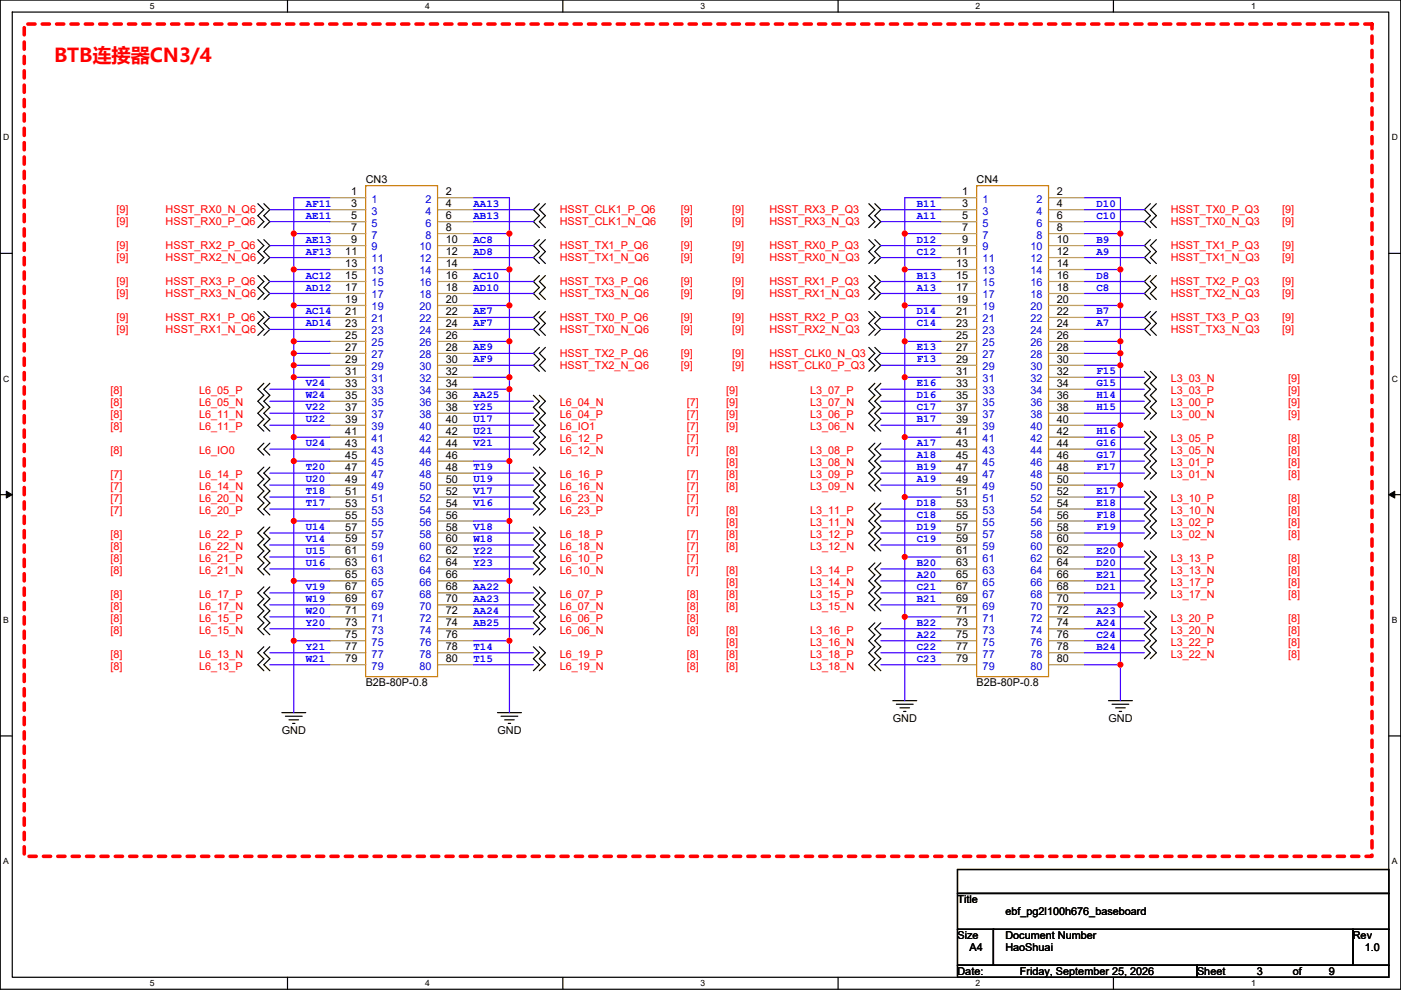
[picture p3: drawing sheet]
<svg xmlns="http://www.w3.org/2000/svg" width="297mm" height="210mm" viewBox="0 0 297 210" stroke-linecap="round" stroke-linejoin="round" font-family="sans-serif">
<path d="M.1 0h296.9v209.8h-296.9zM2.6 2.6h291.8v204.7h-291.8z" fill="none" stroke="#000" stroke-width=".25"/>
<g fill="#fff">
<path d="M31.8 .3h1v2h-1z"/>
<path d="M31.8 207.5h1v2.1h-1z"/>
</g>
<path d="M61 0v2.6M61 207.3v2.5" fill="none" stroke="#000" stroke-width=".25"/>
<g fill="#fff">
<path d="M90.1 .3h1v2h-1z"/>
<path d="M90.1 207.5h1v2.1h-1z"/>
</g>
<path d="M119.3 0v2.6M119.3 207.3v2.5" fill="none" stroke="#000" stroke-width=".25"/>
<g fill="#fff">
<path d="M148.5 .3h1v2h-1z"/>
<path d="M148.5 207.5h1v2.1h-1z"/>
</g>
<path d="M177.7 0v2.6M177.7 207.3v2.5" fill="none" stroke="#000" stroke-width=".25"/>
<g fill="#fff">
<path d="M206.9 .3h1v2h-1z"/>
<path d="M206.9 207.5h1v2.1h-1z"/>
</g>
<path d="M236.1 0v2.6M236.1 207.3v2.5" fill="none" stroke="#000" stroke-width=".25"/>
<g fill="#fff">
<path d="M265.2 .3h1v2h-1z"/>
<path d="M265.2 207.5h1v2.1h-1z"/>
<path d="M.7 28.2h1.3v2h-1.3z"/>
<path d="M295.1 28.2h1.3v2h-1.3z"/>
<path d="M.7 79.3h1.3v2.1h-1.3z"/>
<path d="M295.1 79.3h1.3v2.1h-1.3z"/>
</g>
<path d="M.1 53.7h2.5M294.4 53.7h2.6" fill="none" stroke="#000" stroke-width=".25"/>
<g fill="#fff">
<path d="M.7 130.5h1.2v2h-1.2z"/>
<path d="M295.1 130.5h1.2v2h-1.2z"/>
</g>
<path d="M.1 104.9h2.5M294.4 104.9h2.6" fill="none" stroke="#000" stroke-width=".25"/>
<path d="M1.3 104.2l1.3 .7-1.3 .7zM294.4 104.9l1.3-.7v1.4z" fill="#000" stroke="#000" stroke-width=".21"/>
<g fill="#fff">
<path d="M.7 181.7h1.2v2h-1.2z"/>
<path d="M295.1 181.7h1.2v2h-1.2z"/>
</g>
<g fill="none" stroke="#000" stroke-width=".25">
<path d="M54.7 43.2l1.2 1.3-1.2 1.2 1.2 1.3-1.2 1.3M54.7 50.8l1.2 1.3-1.2 1.3 1.2 1.2-1.2 1.3M54.7 58.4l1.2 1.3-1.2 1.3 1.2 1.3-1.2 1.2M55.9 43.2l1.3 1.3-1.3 1.2 1.3 1.3-1.3 1.3M55.9 50.8l1.3 1.3-1.3 1.3 1.3 1.2-1.3 1.3M55.9 58.4l1.3 1.3-1.3 1.3 1.3 1.3-1.3 1.2M114.4 43.2l-1.3 1.3 1.3 1.2-1.3 1.3 1.3 1.3M114.4 50.8l-1.3 1.3 1.3 1.3-1.3 1.2 1.3 1.3M114.4 58.4l-1.3 1.3 1.3 1.3-1.3 1.3 1.3 1.2M115.6 43.2l-1.2 1.3 1.2 1.2-1.2 1.3 1.2 1.3M115.6 50.8l-1.2 1.3 1.2 1.3-1.2 1.2 1.2 1.3M115.6 58.4l-1.2 1.3 1.2 1.3-1.2 1.3 1.2 1.2"/>
<path d="M184.2 43.2l1.3 1.3-1.3 1.2 1.3 1.3-1.3 1.3M184.2 50.8l1.3 1.3-1.3 1.3 1.3 1.2-1.3 1.3M184.2 58.4l1.3 1.3-1.3 1.3 1.3 1.3-1.3 1.2M185.5 43.2l1.2 1.3-1.2 1.2 1.2 1.3-1.2 1.3M185.5 50.8l1.2 1.3-1.2 1.3 1.2 1.2-1.2 1.3M185.5 58.4l1.2 1.3-1.2 1.3 1.2 1.3-1.2 1.2M243.9 43.2l-1.3 1.3 1.3 1.2-1.3 1.3 1.3 1.3M243.9 50.8l-1.3 1.3 1.3 1.3-1.3 1.2 1.3 1.3M243.9 58.4l-1.3 1.3 1.3 1.3-1.3 1.3 1.3 1.2M245.2 43.2l-1.3 1.3 1.3 1.2-1.3 1.3 1.3 1.3M245.2 50.8l-1.3 1.3 1.3 1.3-1.3 1.2 1.3 1.3M245.2 58.4l-1.3 1.3 1.3 1.3-1.3 1.3 1.3 1.2"/>
<path d="M54.7 66.1l1.2 1.2-1.2 1.3 1.2 1.3-1.2 1.2M55.9 66.1l1.3 1.2-1.3 1.3 1.3 1.3-1.3 1.2M114.4 66.1l-1.3 1.2 1.3 1.3-1.3 1.3 1.3 1.2M114.4 73.7l-1.3 1.3 1.3 1.2-1.3 1.3 1.3 1.3M115.6 66.1l-1.2 1.2 1.2 1.3-1.2 1.3 1.2 1.2M115.6 73.7l-1.2 1.3 1.2 1.2-1.2 1.3 1.2 1.3M184.2 66.1l1.3 1.2-1.3 1.3 1.3 1.3-1.3 1.2M184.2 73.7l1.3 1.3-1.3 1.2 1.3 1.3-1.3 1.3M185.5 66.1l1.2 1.2-1.2 1.3 1.2 1.3-1.2 1.2M185.5 73.7l1.2 1.3-1.2 1.2 1.2 1.3-1.2 1.3M242.6 78.8l1.3 1.2-1.3 1.3 1.3 1.3-1.3 1.2 1.3 1.3-1.3 1.3 1.3 1.3-1.3 1.2M243.9 66.1l-1.3 1.2 1.3 1.3-1.3 1.3 1.3 1.2"/>
<path d="M243.9 78.8l1.3 1.2-1.3 1.3 1.3 1.3-1.3 1.2 1.3 1.3-1.3 1.3 1.3 1.3-1.3 1.2M245.2 66.1l-1.3 1.2 1.3 1.3-1.3 1.3 1.3 1.2M55.9 81.3l-1.2 1.3 1.2 1.2-1.2 1.3 1.2 1.3-1.2 1.3 1.2 1.2-1.2 1.3 1.2 1.3M55.9 94l-1.2 1.3 1.2 1.2M55.9 99.1l-1.2 1.3 1.2 1.2-1.2 1.3 1.2 1.3-1.2 1.2 1.2 1.3-1.2 1.3 1.2 1.2M57.2 81.3l-1.3 1.3 1.3 1.2-1.3 1.3 1.3 1.3-1.3 1.3 1.3 1.2-1.3 1.3 1.3 1.3M57.2 94l-1.3 1.3 1.3 1.2M57.2 99.1l-1.3 1.3 1.3 1.2-1.3 1.3 1.3 1.3-1.3 1.2 1.3 1.3-1.3 1.3 1.3 1.2M113.1 83.8l1.3 1.3-1.3 1.3 1.3 1.3-1.3 1.2 1.3 1.3-1.3 1.3 1.3 1.2-1.3 1.3 1.3 1.3-1.3 1.2M113.1 99.1l1.3 1.3-1.3 1.2 1.3 1.3-1.3 1.3 1.3 1.2-1.3 1.3 1.3 1.3-1.3 1.2M114.4 83.8l1.2 1.3-1.2 1.3 1.2 1.3-1.2 1.2 1.2 1.3-1.2 1.3 1.2 1.2-1.2 1.3 1.2 1.3-1.2 1.2M114.4 99.1l1.2 1.3-1.2 1.2 1.2 1.3-1.2 1.3 1.2 1.2-1.2 1.3 1.2 1.3-1.2 1.2"/>
<path d="M185.5 81.3l-1.3 1.3 1.3 1.2-1.3 1.3 1.3 1.3-1.3 1.3 1.3 1.2-1.3 1.3 1.3 1.3M185.5 94l-1.3 1.3 1.3 1.2-1.3 1.3 1.3 1.3-1.3 1.3 1.3 1.2-1.3 1.3 1.3 1.3M186.8 81.3l-1.3 1.3 1.3 1.2-1.3 1.3 1.3 1.3-1.3 1.3 1.3 1.2-1.3 1.3 1.3 1.3M186.8 94l-1.3 1.3 1.3 1.2-1.3 1.3 1.3 1.3-1.3 1.3 1.3 1.2-1.3 1.3 1.3 1.3M242.6 91.5l1.3 1.2-1.3 1.3 1.3 1.3-1.3 1.2 1.3 1.3-1.3 1.3 1.3 1.3-1.3 1.2M243.9 91.5l1.3 1.2-1.3 1.3 1.3 1.3-1.3 1.2 1.3 1.3-1.3 1.3 1.3 1.3-1.3 1.2M55.9 111.8l-1.2 1.3 1.2 1.2-1.2 1.3 1.2 1.3-1.2 1.2 1.2 1.3-1.2 1.3 1.2 1.2M57.2 111.8l-1.3 1.3 1.3 1.2-1.3 1.3 1.3 1.3-1.3 1.2 1.3 1.3-1.3 1.3 1.3 1.2M113.1 111.8l1.3 1.3-1.3 1.2 1.3 1.3-1.3 1.3 1.3 1.2-1.3 1.3 1.3 1.3-1.3 1.2M114.4 111.8l1.2 1.3-1.2 1.2 1.2 1.3-1.2 1.3 1.2 1.2-1.2 1.3 1.2 1.3-1.2 1.2M185.5 106.7l-1.3 1.3 1.3 1.2-1.3 1.3 1.3 1.3-1.3 1.3 1.3 1.2-1.3 1.3 1.3 1.3M185.5 119.4l-1.3 1.3 1.3 1.2-1.3 1.3 1.3 1.3-1.3 1.3 1.3 1.2-1.3 1.3 1.3 1.3"/>
<path d="M186.8 106.7l-1.3 1.3 1.3 1.2-1.3 1.3 1.3 1.3-1.3 1.3 1.3 1.2-1.3 1.3 1.3 1.3M186.8 119.4l-1.3 1.3 1.3 1.2-1.3 1.3 1.3 1.3-1.3 1.3 1.3 1.2-1.3 1.3 1.3 1.3M242.6 104.2l1.3 1.2-1.3 1.3 1.3 1.3-1.3 1.2 1.3 1.3-1.3 1.3 1.3 1.3-1.3 1.2M242.6 116.9l1.3 1.2-1.3 1.3 1.3 1.3-1.3 1.2 1.3 1.3-1.3 1.3 1.3 1.3-1.3 1.2M243.9 104.2l1.3 1.2-1.3 1.3 1.3 1.3-1.3 1.2 1.3 1.3-1.3 1.3 1.3 1.3-1.3 1.2M243.9 116.9l1.3 1.2-1.3 1.3 1.3 1.3-1.3 1.2 1.3 1.3-1.3 1.3 1.3 1.3-1.3 1.2M55.9 124.5l-1.2 1.3 1.2 1.2-1.2 1.3 1.2 1.3-1.2 1.2 1.2 1.3-1.2 1.3 1.2 1.2M55.9 137.2l-1.2 1.3 1.2 1.2-1.2 1.3 1.2 1.3M57.2 124.5l-1.3 1.3 1.3 1.2-1.3 1.3 1.3 1.3-1.3 1.2 1.3 1.3-1.3 1.3 1.3 1.2M57.2 137.2l-1.3 1.3 1.3 1.2-1.3 1.3 1.3 1.3M113.1 124.5l1.3 1.3-1.3 1.2 1.3 1.3-1.3 1.3 1.3 1.2-1.3 1.3 1.3 1.3-1.3 1.2M113.1 137.2l1.3 1.3-1.3 1.2 1.3 1.3-1.3 1.3"/>
<path d="M114.4 124.5l1.2 1.3-1.2 1.2 1.2 1.3-1.2 1.3 1.2 1.2-1.2 1.3 1.2 1.3-1.2 1.2M114.4 137.2l1.2 1.3-1.2 1.2 1.2 1.3-1.2 1.3M185.5 132.1l-1.3 1.3 1.3 1.2-1.3 1.3 1.3 1.3-1.3 1.3 1.3 1.2-1.3 1.3 1.3 1.3M186.8 132.1l-1.3 1.3 1.3 1.2-1.3 1.3 1.3 1.3-1.3 1.3 1.3 1.2-1.3 1.3 1.3 1.3M242.6 129.6l1.3 1.2-1.3 1.3 1.3 1.3-1.3 1.2 1.3 1.3-1.3 1.3 1.3 1.3-1.3 1.2M243.9 129.6l1.3 1.2-1.3 1.3 1.3 1.3-1.3 1.2 1.3 1.3-1.3 1.3 1.3 1.3-1.3 1.2M.1 156.1h2.5M59.8 151.2h5M60.5 151.9h3.6M61.3 152.7h2M62 153.4h.5M105.5 151.2h5.1"/>
<path d="M106.2 151.9h3.6M107 152.7h2M107.8 153.4h.5M189.3 148.6h5.1M190.1 149.4h3.5M190.8 150.1h2M191.6 150.9h.5M235 148.6h5.1M235.8 149.4h3.5M236.5 150.1h2.1M237.3 150.9h.5M294.4 156.1h2.6"/>
<path d="M203 184.4h91.4v5.1h-91.4zM203 189.5h91.4v7.6h-91.4zM203 197.1h7.6v7.6h-7.6zM210.6 197.1h76.2v7.6h-76.2zM286.8 197.1h7.6v7.6h-7.6zM203 204.7h50.8v2.6h-50.8zM253.8 204.7h40.6v2.6h-40.6z"/>
</g>
<path d="M5.1 5.1h285.8v176.5h-285.8z" fill="none" stroke="#f00" stroke-width=".76" stroke-dasharray="1.5 1.5"/>
<path d="M77.5 39.4h15.3v104.1h-15.3zM207.1 39.4h15.2v104.1h-15.2z" fill="none" stroke="#cc8006" stroke-width=".25"/>
<g fill="none" stroke="#a84" stroke-width=".25">
<path d="M69.9 41.9h7.6M69.9 44.5h7.6M69.9 47h7.6M69.9 49.6h7.6M69.9 52.1h7.6M69.9 54.6h7.6M69.9 57.2h7.6M69.9 59.7h7.6M92.8 41.9h7.6M92.8 44.5h7.6M92.8 47h7.6M92.8 49.6h7.6"/>
<path d="M92.8 52.1h7.6M92.8 54.6h7.6M92.8 57.2h7.6M92.8 59.7h7.6M199.5 41.9h7.6M199.5 44.5h7.6M199.5 47h7.6M199.5 49.6h7.6M199.5 52.1h7.6M199.5 54.6h7.6M199.5 57.2h7.6M199.5 59.7h7.6"/>
<path d="M222.3 41.9h7.6M222.3 44.5h7.6M222.3 47h7.6M222.3 49.6h7.6M222.3 52.1h7.6M222.3 54.6h7.6M222.3 57.2h7.6M222.3 59.7h7.6M69.9 62.3h7.6M69.9 64.8h7.6M69.9 67.3h7.6M69.9 69.9h7.6"/>
<path d="M69.9 72.4h7.6M69.9 75h7.6M69.9 77.5h7.6M92.8 62.3h7.6M92.8 64.8h7.6M92.8 67.3h7.6M92.8 69.9h7.6M92.8 72.4h7.6M92.8 75h7.6M92.8 77.5h7.6M199.5 62.3h7.6M199.5 64.8h7.6"/>
<path d="M199.5 67.3h7.6M199.5 69.9h7.6M199.5 72.4h7.6M199.5 75h7.6M199.5 77.5h7.6M222.3 62.3h7.6M222.3 64.8h7.6M222.3 67.3h7.6M222.3 69.9h7.6M222.3 72.4h7.6M222.3 75h7.6M222.3 77.5h7.6"/>
<path d="M69.9 80h7.6M69.9 82.6h7.6M69.9 85.1h7.6M69.9 87.7h7.6M69.9 90.2h7.6M69.9 92.7h7.6M69.9 95.3h7.6M69.9 97.8h7.6M92.8 80h7.6M92.8 82.6h7.6M92.8 85.1h7.6M92.8 87.7h7.6"/>
<path d="M92.8 90.2h7.6M92.8 92.7h7.6M92.8 95.3h7.6M92.8 97.8h7.6M199.5 80h7.6M199.5 82.6h7.6M199.5 85.1h7.6M199.5 87.7h7.6M199.5 90.2h7.6M199.5 92.7h7.6M199.5 95.3h7.6M199.5 97.8h7.6"/>
<path d="M222.3 80h7.6M222.3 82.6h7.6M222.3 85.1h7.6M222.3 87.7h7.6M222.3 90.2h7.6M222.3 92.7h7.6M222.3 95.3h7.6M222.3 97.8h7.6M69.9 100.4h7.6M69.9 102.9h7.6M69.9 105.4h7.6M69.9 108h7.6"/>
<path d="M69.9 110.5h7.6M69.9 113.1h7.6M69.9 115.6h7.6M69.9 118.1h7.6M92.8 100.4h7.6M92.8 102.9h7.6M92.8 105.4h7.6M92.8 108h7.6M92.8 110.5h7.6M92.8 113.1h7.6M92.8 115.6h7.6M92.8 118.1h7.6"/>
<path d="M199.5 100.4h7.6M199.5 102.9h7.6M199.5 105.4h7.6M199.5 108h7.6M199.5 110.5h7.6M199.5 113.1h7.6M199.5 115.6h7.6M199.5 118.1h7.6M222.3 100.4h7.6M222.3 102.9h7.6M222.3 105.4h7.6M222.3 108h7.6"/>
<path d="M222.3 110.5h7.6M222.3 113.1h7.6M222.3 115.6h7.6M222.3 118.1h7.6M69.9 120.7h7.6M69.9 123.2h7.6M69.9 125.8h7.6M69.9 128.3h7.6M69.9 130.8h7.6M69.9 133.4h7.6M69.9 135.9h7.6M69.9 138.5h7.6"/>
<path d="M92.8 120.7h7.6M92.8 123.2h7.6M92.8 125.8h7.6M92.8 128.3h7.6M92.8 130.8h7.6M92.8 133.4h7.6M92.8 135.9h7.6M92.8 138.5h7.6M199.5 120.7h7.6M199.5 123.2h7.6M199.5 125.8h7.6M199.5 128.3h7.6"/>
<path d="M199.5 130.8h7.6M199.5 133.4h7.6M199.5 135.9h7.6M199.5 138.5h7.6M222.3 120.7h7.6M222.3 123.2h7.6M222.3 125.8h7.6M222.3 128.3h7.6M222.3 130.8h7.6M222.3 133.4h7.6M222.3 135.9h7.6M222.3 138.5h7.6"/>
<path d="M69.9 141h7.6M92.8 141h7.6M199.5 141h7.6M222.3 141h7.6"/>
</g>
<g fill="none" stroke="#4200ff" stroke-width=".25">
<path d="M57.2 44.5h12.7M57.2 47h12.7M57.2 52.1h12.7M57.2 59.7h12.7M57.2 54.6h12.7M62.3 49.6v7.6M62.3 49.6h7.6M62.3 57.2h7.6M62.3 57.2v7.6M69.9 41.9h-7.6v7.7M100.4 44.5h12.7M100.4 47h12.7"/>
<path d="M100.4 52.1h12.7M100.4 59.7h12.7M100.4 41.9h7.6v7.7M100.4 49.6h7.6M100.4 57.2h7.6M100.4 54.6h12.7M108 49.6v7.6M108 57.2v7.6M186.8 44.5h12.7M186.8 47h12.7M186.8 52.1h12.7M186.8 54.6h12.7"/>
<path d="M186.8 59.7h12.7M191.8 49.6h7.7M191.8 49.6v7.6M191.8 57.2h7.7M191.8 57.2v7.6M199.5 41.9h-7.7v7.7M229.9 41.9h7.7v7.7M229.9 49.6h7.7M229.9 57.2h7.7M229.9 44.5h12.7M229.9 47h12.7M229.9 52.1h12.7"/>
<path d="M229.9 54.6h12.7M229.9 59.7h12.7M237.6 49.6v7.6M237.6 57.2v7.6M57.2 67.3h12.7M57.2 69.9h12.7M57.2 62.3h12.7M62.3 75v2.5M62.3 77.5v2.5M62.3 64.8h7.6M62.3 75h7.6M62.3 77.5h7.6"/>
<path d="M62.3 64.8v7.6M69.9 72.4h-7.6v2.6M100.4 67.3h12.7M100.4 69.9h12.7M100.4 72.4h7.6M100.4 75h12.7M100.4 77.5h12.7M100.4 64.8h7.6M100.4 62.3h12.7M108 72.4v7.6M108 64.8v7.6M186.8 67.3h12.7"/>
<path d="M186.8 69.9h12.7M186.8 62.3h12.7M186.8 75h12.7M186.8 77.5h12.7M191.8 64.8v7.6M191.8 64.8h7.7M199.5 72.4h-7.7v7.6M229.9 64.8h7.7M229.9 72.4h7.7M229.9 67.3h12.7M229.9 69.9h12.7M229.9 75h7.7"/>
<path d="M229.9 77.5h7.7M229.9 62.3h12.7M237.6 64.8v7.6M237.6 72.4v2.6M237.6 75v2.5M237.6 77.5v12.7M57.2 95.3h12.7M57.2 82.6h12.7M57.2 85.1h12.7M57.2 87.7h12.7M57.2 90.2h12.7M62.3 97.8v12.7"/>
<path d="M62.3 97.8h7.6M62.3 92.7v5.1M62.3 92.7h7.6M62.3 80v12.7M62.3 80h7.6M100.4 95.3h12.7M100.4 92.7h12.7M100.4 85.1h12.7M100.4 87.7h12.7M100.4 90.2h12.7M100.4 82.6h7.6M100.4 97.8h7.6"/>
<path d="M100.4 80h7.6M108 82.6v15.2M108 97.8v12.7M108 80v2.6M186.7 97.8h12.7M186.8 95.3h12.7M186.8 82.6h12.7M186.8 85.1h12.7M186.8 87.7h12.7M186.8 90.2h12.7M191.8 80v12.7M191.8 80h7.7"/>
<path d="M199.5 92.7h-7.7v12.7M229.9 97.8h12.7M229.9 92.7h12.7M229.9 95.3h12.7M229.9 90.2h7.7M229.9 80h12.7M229.9 82.6h12.7M229.9 85.1h12.7M229.9 87.7h12.7M237.6 90.2v12.7M57.2 100.4h12.7M57.2 102.9h12.7"/>
<path d="M57.2 108h12.7M57.2 113.1h12.7M57.2 115.6h12.7M57.2 118.1h12.7M57.2 105.4h12.7M62.3 110.5v12.7M62.3 110.5h7.6M100.4 100.4h12.7M100.4 102.9h12.7M100.4 108h12.7M100.4 113.1h12.7M100.4 115.6h12.7"/>
<path d="M100.4 118.1h12.7M100.4 110.5h7.6M100.4 105.4h12.7M108 110.5v12.7M186.7 100.4h12.7M186.7 102.9h12.7M186.8 108h12.7M186.8 110.5h12.7M186.8 113.1h12.7M186.8 115.6h12.7M191.8 105.4h7.7M191.8 105.4v12.7"/>
<path d="M199.5 118.1h-7.7v12.7M229.9 100.4h12.7M229.9 102.9h7.6v12.7M229.9 113.1h12.7M229.9 115.6h7.7v12.7M229.9 105.4h12.7M229.9 108h12.7M229.9 110.5h12.7M229.9 118.1h12.7M57.2 125.8h12.7M57.2 128.3h12.7M57.2 120.7h12.7"/>
<path d="M57.2 133.4h12.7M57.2 138.5h12.7M57.2 130.8h12.7M62.3 123.2v12.7M62.3 135.9v15.3M62.3 123.2h7.6M62.3 135.9h7.6M100.4 125.8h12.7M100.4 128.3h12.7M100.4 120.7h12.7M100.4 133.4h12.7M100.4 138.5h12.7"/>
<path d="M100.4 123.2h7.6M100.4 135.9h7.6M100.4 130.8h12.7M108 123.2v12.7M108 135.9v15.3M186.7 123.2h12.7M186.7 125.8h12.7M186.7 128.3h12.7M186.8 120.7h12.7M186.8 133.4h12.7M186.8 135.9h12.7M186.8 138.5h12.7"/>
<path d="M191.8 130.8h7.7M191.8 130.8v17.8M229.9 123.2h12.7M229.9 125.8h12.7M229.9 128.3h7.6v12.7M229.9 138.5h12.7M229.9 120.7h12.7M229.9 130.8h12.7M229.9 133.4h12.7M229.9 135.9h12.7M57.2 141h12.7M100.4 141h12.7"/>
<path d="M186.8 141h12.7M229.9 141h7.7M237.6 141v7.6"/>
</g>
<g fill="#f00" stroke="#f00" stroke-width=".25">
<circle cx="62.3" cy="57.2" r=".5"/>
<circle cx="62.3" cy="49.5" r=".5"/>
<circle cx="108" cy="57.2" r=".5"/>
<circle cx="108" cy="49.5" r=".5"/>
<circle cx="191.8" cy="57.2" r=".5"/>
<circle cx="191.8" cy="49.5" r=".5"/>
<circle cx="237.5" cy="57.2" r=".5"/>
<circle cx="237.5" cy="49.5" r=".5"/>
<circle cx="62.3" cy="64.8" r=".5"/>
<circle cx="237.5" cy="64.8" r=".5"/>
<circle cx="62.3" cy="72.4" r=".5"/>
<circle cx="108" cy="64.8" r=".5"/>
<circle cx="191.8" cy="72.4" r=".5"/>
<circle cx="191.8" cy="64.8" r=".5"/>
<circle cx="108" cy="72.4" r=".5"/>
<circle cx="237.5" cy="72.4" r=".5"/>
<circle cx="62.3" cy="74.9" r=".5"/>
<circle cx="237.5" cy="74.9" r=".5"/>
<circle cx="62.3" cy="77.5" r=".5"/>
<circle cx="237.5" cy="90.2" r=".5"/>
<circle cx="237.5" cy="77.5" r=".5"/>
<circle cx="62.3" cy="92.7" r=".5"/>
<circle cx="62.3" cy="80" r=".5"/>
<circle cx="108" cy="80" r=".5"/>
<circle cx="108" cy="82.6" r=".5"/>
<circle cx="191.8" cy="92.7" r=".5"/>
<circle cx="191.8" cy="80" r=".5"/>
<circle cx="62.3" cy="110.5" r=".5"/>
<circle cx="62.3" cy="97.8" r=".5"/>
<circle cx="108" cy="110.5" r=".5"/>
<circle cx="108" cy="97.8" r=".5"/>
<circle cx="237.5" cy="102.9" r=".5"/>
<circle cx="237.5" cy="115.6" r=".5"/>
<circle cx="191.8" cy="118.1" r=".5"/>
<circle cx="191.8" cy="105.4" r=".5"/>
<circle cx="62.3" cy="135.9" r=".5"/>
<circle cx="62.3" cy="123.2" r=".5"/>
<circle cx="108" cy="135.9" r=".5"/>
<circle cx="108" cy="123.2" r=".5"/>
<circle cx="237.5" cy="128.3" r=".5"/>
<circle cx="237.5" cy="141" r=".5"/>
<circle cx="191.8" cy="130.8" r=".5"/>
</g>
<text font-size="4.1" fill="#f00" x="11.5" y="13.2">BTB连接器CN3/4</text>
<g font-size="2.3">
<text x="74.5" y="41.4">1</text>
<text x="77.5" y="38.9">CN3</text>
<text x="94.5" y="41.4">2</text>
<text x="204" y="41.4">1</text>
<text x="207.1" y="38.9">CN4</text>
<text x="224.1" y="41.4">2</text>
<text x="74.5" y="43.9">3</text>
<text x="74.5" y="46.5">5</text>
<text x="94.5" y="43.9">4</text>
<text x="94.5" y="46.5">6</text>
<text x="204" y="43.9">3</text>
<text x="204" y="46.5">5</text>
<text x="224.1" y="43.9">4</text>
<text x="224.1" y="46.5">6</text>
<text x="74.5" y="49">7</text>
<text x="74.5" y="51.6">9</text>
<text x="94.5" y="49">8</text>
<text x="94.5" y="51.6">10</text>
<text x="204" y="49">7</text>
<text x="204" y="51.6">9</text>
<text x="224.1" y="49">8</text>
<text x="224.1" y="51.6">10</text>
<text x="73.2" y="54.1">11</text>
<text x="73.2" y="56.6">13</text>
<text x="73.2" y="59.2">15</text>
<text x="94.5" y="54.1">12</text>
<text x="94.5" y="56.6">14</text>
<text x="94.5" y="59.2">16</text>
<text x="202.8" y="54.1">11</text>
<text x="202.8" y="56.6">13</text>
<text x="202.8" y="59.2">15</text>
<text x="224.1" y="54.1">12</text>
<text x="224.1" y="56.6">14</text>
<text x="224.1" y="59.2">16</text>
<text x="73.2" y="61.7">17</text>
<text x="73.2" y="64.3">19</text>
<text x="94.5" y="61.7">18</text>
<text x="94.5" y="64.3">20</text>
<text x="202.8" y="61.7">17</text>
<text x="202.8" y="64.3">19</text>
<text x="224.1" y="61.7">18</text>
<text x="224.1" y="64.3">20</text>
<text x="73.2" y="66.8">21</text>
<text x="73.2" y="69.3">23</text>
<text x="73.2" y="71.9">25</text>
<text x="94.5" y="66.8">22</text>
<text x="94.5" y="69.3">24</text>
<text x="94.5" y="71.9">26</text>
<text x="202.8" y="66.8">21</text>
<text x="202.8" y="69.3">23</text>
<text x="202.8" y="71.9">25</text>
<text x="224.1" y="66.8">22</text>
<text x="224.1" y="69.3">24</text>
<text x="224.1" y="71.9">26</text>
<text x="73.2" y="74.4">27</text>
<text x="73.2" y="77">29</text>
<text x="94.5" y="74.4">28</text>
<text x="94.5" y="77">30</text>
<text x="202.8" y="74.4">27</text>
<text x="202.8" y="77">29</text>
<text x="224.1" y="74.4">28</text>
<text x="224.1" y="77">30</text>
<text x="73.2" y="79.5">31</text>
<text x="73.2" y="82">33</text>
<text x="94.5" y="79.5">32</text>
<text x="94.5" y="82">34</text>
<text x="202.8" y="79.5">31</text>
<text x="202.8" y="82">33</text>
<text x="224.1" y="79.5">32</text>
<text x="224.1" y="82">34</text>
<text x="73.2" y="84.6">35</text>
<text x="73.2" y="87.1">37</text>
<text x="73.2" y="89.7">39</text>
<text x="94.5" y="84.6">36</text>
<text x="94.5" y="87.1">38</text>
<text x="94.5" y="89.7">40</text>
<text x="202.8" y="84.6">35</text>
<text x="202.8" y="87.1">37</text>
<text x="202.8" y="89.7">39</text>
<text x="224.1" y="84.6">36</text>
<text x="224.1" y="87.1">38</text>
<text x="224.1" y="89.7">40</text>
<text x="73.2" y="92.2">41</text>
<text x="73.2" y="94.7">43</text>
<text x="94.5" y="92.2">42</text>
<text x="94.5" y="94.7">44</text>
<text x="202.8" y="92.2">41</text>
<text x="202.8" y="94.7">43</text>
<text x="224.1" y="92.2">42</text>
<text x="224.1" y="94.7">44</text>
<text x="73.2" y="97.3">45</text>
<text x="73.2" y="99.8">47</text>
<text x="94.5" y="97.3">46</text>
<text x="94.5" y="99.8">48</text>
<text x="202.8" y="97.3">45</text>
<text x="202.8" y="99.8">47</text>
<text x="224.1" y="97.3">46</text>
<text x="224.1" y="99.8">48</text>
<text x="73.2" y="102.4">49</text>
<text x="73.2" y="104.9">51</text>
<text x="73.2" y="107.4">53</text>
<text x="94.5" y="102.4">50</text>
<text x="94.5" y="104.9">52</text>
<text x="94.5" y="107.4">54</text>
<text x="202.8" y="102.4">49</text>
<text x="202.8" y="104.9">51</text>
<text x="202.8" y="107.4">53</text>
<text x="224.1" y="102.4">50</text>
<text x="224.1" y="104.9">52</text>
<text x="224.1" y="107.4">54</text>
<text x="73.2" y="110">55</text>
<text x="73.2" y="112.5">57</text>
<text x="94.5" y="110">56</text>
<text x="94.5" y="112.5">58</text>
<text x="202.8" y="110">55</text>
<text x="202.8" y="112.5">57</text>
<text x="224.1" y="110">56</text>
<text x="224.1" y="112.5">58</text>
<text x="73.2" y="115.1">59</text>
<text x="73.2" y="117.6">61</text>
<text x="94.5" y="115.1">60</text>
<text x="94.5" y="117.6">62</text>
<text x="202.8" y="115.1">59</text>
<text x="202.8" y="117.6">61</text>
<text x="224.1" y="115.1">60</text>
<text x="224.1" y="117.6">62</text>
<text x="73.2" y="120.1">63</text>
<text x="73.2" y="122.7">65</text>
<text x="73.2" y="125.2">67</text>
<text x="94.5" y="120.1">64</text>
<text x="94.5" y="122.7">66</text>
<text x="94.5" y="125.2">68</text>
<text x="202.8" y="120.1">63</text>
<text x="202.8" y="122.7">65</text>
<text x="202.8" y="125.2">67</text>
<text x="224.1" y="120.1">64</text>
<text x="224.1" y="122.7">66</text>
<text x="224.1" y="125.2">68</text>
<text x="73.2" y="127.8">69</text>
<text x="73.2" y="130.3">71</text>
<text x="94.5" y="127.8">70</text>
<text x="94.5" y="130.3">72</text>
<text x="202.8" y="127.8">69</text>
<text x="202.8" y="130.3">71</text>
<text x="224.1" y="127.8">70</text>
<text x="224.1" y="130.3">72</text>
<text x="73.2" y="132.8">73</text>
<text x="73.2" y="135.4">75</text>
<text x="73.2" y="137.9">77</text>
<text x="94.5" y="132.8">74</text>
<text x="94.5" y="135.4">76</text>
<text x="94.5" y="137.9">78</text>
<text x="202.8" y="132.8">73</text>
<text x="202.8" y="135.4">75</text>
<text x="202.8" y="137.9">77</text>
<text x="224.1" y="132.8">74</text>
<text x="224.1" y="135.4">76</text>
<text x="224.1" y="137.9">78</text>
<text x="73.2" y="140.5">79</text>
<text x="94.5" y="140.5">80</text>
<text x="202.8" y="140.5">79</text>
<text x="224.1" y="140.5">80</text>
<text x="77.5" y="145.6">B2B-80P-0.8</text>
<text x="207.1" y="145.6">B2B-80P-0.8</text>
<text x="59.8" y="155.7">GND</text>
<text x="105.5" y="155.7">GND</text>
<text x="189.3" y="153.2">GND</text>
<text x="235" y="153.2">GND</text>
<text x="203" y="191.6">Title</text>
<text x="213.2" y="194.1">ebf_pg2l100h676_baseboard</text>
<text x="203" y="199.2">Size</text>
<text x="205.5" y="201.7">A4</text>
<text x="213.2" y="199.2">Document Number</text>
<text x="213.2" y="201.7">HaoShuai</text>
<text x="286.8" y="199.2">Rev</text>
<text x="289.4" y="201.7">1.0</text>
<text x="203" y="206.8">Date:</text>
<text x="216.2" y="206.8">Friday, September 25, 2026</text>
<text x="253.8" y="206.8">Sheet</text>
<text x="266.5" y="206.8">3</text>
<text x="274.1" y="206.8">of</text>
<text x="281.7" y="206.8">9</text>
</g>
<g font-size="2.3" fill="#f00">
<text x="24.7" y="45.3">[9]</text>
<text x="24.7" y="47.8">[9]</text>
<text x="35.1" y="45.3">HSST_RX0_N_Q6</text>
<text x="35.1" y="47.8">HSST_RX0_P_Q6</text>
<text x="118.7" y="45.3">HSST_CLK1_P_Q6</text>
<text x="118.7" y="47.8">HSST_CLK1_N_Q6</text>
<text x="144.3" y="47.8">[9]</text>
<text x="144.3" y="45.3">[9]</text>
<text x="155.3" y="45.3">[9]</text>
<text x="155.3" y="47.8">[9]</text>
<text x="163.1" y="45.3">HSST_RX3_P_Q3</text>
<text x="163.1" y="47.8">HSST_RX3_N_Q3</text>
<text x="248.2" y="45.3">HSST_TX0_P_Q3</text>
<text x="248.2" y="47.8">HSST_TX0_N_Q3</text>
<text x="271.8" y="47.8">[9]</text>
<text x="271.8" y="45.3">[9]</text>
<text x="24.7" y="52.9">[9]</text>
<text x="35.1" y="52.9">HSST_RX2_P_Q6</text>
<text x="118.7" y="52.9">HSST_TX1_P_Q6</text>
<text x="144.3" y="52.9">[9]</text>
<text x="155.3" y="52.9">[9]</text>
<text x="163.1" y="52.9">HSST_RX0_P_Q3</text>
<text x="248.2" y="52.9">HSST_TX1_P_Q3</text>
<text x="271.8" y="52.9">[9]</text>
<text x="24.7" y="55.4">[9]</text>
<text x="35.1" y="55.4">HSST_RX2_N_Q6</text>
<text x="118.7" y="55.4">HSST_TX1_N_Q6</text>
<text x="144.3" y="55.4">[9]</text>
<text x="155.3" y="55.4">[9]</text>
<text x="163.1" y="55.4">HSST_RX0_N_Q3</text>
<text x="248.2" y="55.4">HSST_TX1_N_Q3</text>
<text x="271.8" y="55.4">[9]</text>
<text x="24.7" y="60.5">[9]</text>
<text x="24.7" y="63">[9]</text>
<text x="35.1" y="60.5">HSST_RX3_P_Q6</text>
<text x="35.1" y="63">HSST_RX3_N_Q6</text>
<text x="118.7" y="60.5">HSST_TX3_P_Q6</text>
<text x="118.7" y="63">HSST_TX3_N_Q6</text>
<text x="144.3" y="63">[9]</text>
<text x="144.3" y="60.5">[9]</text>
<text x="155.3" y="60.5">[9]</text>
<text x="155.3" y="63">[9]</text>
<text x="163.1" y="60.5">HSST_RX1_P_Q3</text>
<text x="163.1" y="63">HSST_RX1_N_Q3</text>
<text x="248.2" y="60.5">HSST_TX2_P_Q3</text>
<text x="248.2" y="63">HSST_TX2_N_Q3</text>
<text x="271.8" y="63">[9]</text>
<text x="271.8" y="60.5">[9]</text>
<text x="24.7" y="68.1">[9]</text>
<text x="24.7" y="70.7">[9]</text>
<text x="35.1" y="68.1">HSST_RX1_P_Q6</text>
<text x="35.1" y="70.7">HSST_RX1_N_Q6</text>
<text x="118.7" y="68.1">HSST_TX0_P_Q6</text>
<text x="118.7" y="70.7">HSST_TX0_N_Q6</text>
<text x="144.3" y="70.7">[9]</text>
<text x="144.3" y="68.1">[9]</text>
<text x="155.3" y="68.1">[9]</text>
<text x="155.3" y="70.7">[9]</text>
<text x="163.1" y="68.1">HSST_RX2_P_Q3</text>
<text x="163.1" y="70.7">HSST_RX2_N_Q3</text>
<text x="248.2" y="68.1">HSST_TX3_P_Q3</text>
<text x="248.2" y="70.7">HSST_TX3_N_Q3</text>
<text x="271.8" y="70.7">[9]</text>
<text x="271.8" y="68.1">[9]</text>
<text x="118.7" y="75.7">HSST_TX2_P_Q6</text>
<text x="144.3" y="75.7">[9]</text>
<text x="155.3" y="75.7">[9]</text>
<text x="163.1" y="75.7">HSST_CLK0_N_Q3</text>
<text x="23.4" y="83.6">[8]</text>
<text x="42.2" y="83.6">L6_05_P</text>
<text x="118.7" y="78.3">HSST_TX2_N_Q6</text>
<text x="144.3" y="78.3">[9]</text>
<text x="154" y="83.6">[9]</text>
<text x="155.3" y="78.3">[9]</text>
<text x="163.1" y="78.3">HSST_CLK0_P_Q3</text>
<text x="171.8" y="83.6">L3_07_P</text>
<text x="248.2" y="81.1">L3_03_N</text>
<text x="248.2" y="83.6">L3_03_P</text>
<text x="273.1" y="81.1">[9]</text>
<text x="273.1" y="83.6">[9]</text>
<text x="23.4" y="86.1">[8]</text>
<text x="23.4" y="88.7">[8]</text>
<text x="42.2" y="86.1">L6_05_N</text>
<text x="42.2" y="88.7">L6_11_N</text>
<text x="118.7" y="86.1">L6_04_N</text>
<text x="118.7" y="88.7">L6_04_P</text>
<text x="145.6" y="86.1">[7]</text>
<text x="145.6" y="88.7">[7]</text>
<text x="154" y="86.1">[9]</text>
<text x="154" y="88.7">[9]</text>
<text x="171.8" y="86.1">L3_07_N</text>
<text x="171.8" y="88.7">L3_06_P</text>
<text x="248.2" y="86.1">L3_00_P</text>
<text x="248.2" y="88.7">L3_00_N</text>
<text x="273.1" y="88.7">[9]</text>
<text x="273.1" y="86.1">[9]</text>
<text x="23.4" y="91.2">[8]</text>
<text x="42.2" y="91.2">L6_11_P</text>
<text x="118.7" y="91.2">L6_IO1</text>
<text x="118.7" y="93.8">L6_12_P</text>
<text x="145.6" y="93.8">[7]</text>
<text x="145.6" y="91.2">[7]</text>
<text x="154" y="91.2">[9]</text>
<text x="171.8" y="91.2">L3_06_N</text>
<text x="248.2" y="93.8">L3_05_P</text>
<text x="273.1" y="93.8">[8]</text>
<text x="23.4" y="96.3">[8]</text>
<text x="23.4" y="101.4">[7]</text>
<text x="42.2" y="96.3">L6_IO0</text>
<text x="42.2" y="101.4">L6_14_P</text>
<text x="118.7" y="96.3">L6_12_N</text>
<text x="118.7" y="101.4">L6_16_P</text>
<text x="145.6" y="96.3">[7]</text>
<text x="145.6" y="101.4">[7]</text>
<text x="154" y="96.3">[8]</text>
<text x="154" y="98.8">[8]</text>
<text x="154" y="101.4">[8]</text>
<text x="171.8" y="96.3">L3_08_P</text>
<text x="171.8" y="98.8">L3_08_N</text>
<text x="171.8" y="101.4">L3_09_P</text>
<text x="248.2" y="96.3">L3_05_N</text>
<text x="248.2" y="98.8">L3_01_P</text>
<text x="248.2" y="101.4">L3_01_N</text>
<text x="273.1" y="96.3">[8]</text>
<text x="273.1" y="101.4">[8]</text>
<text x="273.1" y="98.8">[8]</text>
<text x="23.4" y="103.9">[7]</text>
<text x="23.4" y="106.5">[7]</text>
<text x="42.2" y="103.9">L6_14_N</text>
<text x="42.2" y="106.5">L6_20_N</text>
<text x="118.7" y="103.9">L6_16_N</text>
<text x="118.7" y="106.5">L6_23_N</text>
<text x="145.6" y="103.9">[7]</text>
<text x="145.6" y="106.5">[7]</text>
<text x="154" y="103.9">[8]</text>
<text x="171.8" y="103.9">L3_09_N</text>
<text x="248.2" y="106.5">L3_10_P</text>
<text x="273.1" y="106.5">[8]</text>
<text x="23.4" y="109">[7]</text>
<text x="42.2" y="109">L6_20_P</text>
<text x="118.7" y="109">L6_23_P</text>
<text x="145.6" y="109">[7]</text>
<text x="154" y="109">[8]</text>
<text x="154" y="111.5">[8]</text>
<text x="171.8" y="109">L3_11_P</text>
<text x="171.8" y="111.5">L3_11_N</text>
<text x="248.2" y="109">L3_10_N</text>
<text x="248.2" y="111.5">L3_02_P</text>
<text x="273.1" y="109">[8]</text>
<text x="273.1" y="111.5">[8]</text>
<text x="23.4" y="114.1">[8]</text>
<text x="23.4" y="116.6">[8]</text>
<text x="23.4" y="119.2">[8]</text>
<text x="42.2" y="114.1">L6_22_P</text>
<text x="42.2" y="116.6">L6_22_N</text>
<text x="42.2" y="119.2">L6_21_P</text>
<text x="118.7" y="114.1">L6_18_P</text>
<text x="118.7" y="116.6">L6_18_N</text>
<text x="118.7" y="119.2">L6_10_P</text>
<text x="145.6" y="116.6">[7]</text>
<text x="145.6" y="114.1">[7]</text>
<text x="145.6" y="119.2">[7]</text>
<text x="154" y="114.1">[8]</text>
<text x="154" y="116.6">[8]</text>
<text x="171.8" y="114.1">L3_12_P</text>
<text x="171.8" y="116.6">L3_12_N</text>
<text x="248.2" y="114.1">L3_02_N</text>
<text x="248.2" y="119.2">L3_13_P</text>
<text x="273.1" y="114.1">[8]</text>
<text x="273.1" y="119.2">[8]</text>
<text x="23.4" y="121.7">[8]</text>
<text x="42.2" y="121.7">L6_21_N</text>
<text x="118.7" y="121.7">L6_10_N</text>
<text x="145.6" y="121.7">[7]</text>
<text x="154" y="121.7">[8]</text>
<text x="154" y="124.2">[8]</text>
<text x="171.8" y="121.7">L3_14_P</text>
<text x="171.8" y="124.2">L3_14_N</text>
<text x="248.2" y="121.7">L3_13_N</text>
<text x="248.2" y="124.2">L3_17_P</text>
<text x="273.1" y="121.7">[8]</text>
<text x="273.1" y="124.2">[8]</text>
<text x="23.4" y="126.8">[8]</text>
<text x="23.4" y="129.3">[8]</text>
<text x="23.4" y="131.9">[8]</text>
<text x="42.2" y="126.8">L6_17_P</text>
<text x="42.2" y="129.3">L6_17_N</text>
<text x="42.2" y="131.9">L6_15_P</text>
<text x="118.7" y="126.8">L6_07_P</text>
<text x="118.7" y="129.3">L6_07_N</text>
<text x="118.7" y="131.9">L6_06_P</text>
<text x="145.6" y="129.3">[8]</text>
<text x="145.6" y="126.8">[8]</text>
<text x="145.6" y="131.9">[8]</text>
<text x="154" y="126.8">[8]</text>
<text x="154" y="129.3">[8]</text>
<text x="171.8" y="126.8">L3_15_P</text>
<text x="171.8" y="129.3">L3_15_N</text>
<text x="248.2" y="126.8">L3_17_N</text>
<text x="248.2" y="131.9">L3_20_P</text>
<text x="273.1" y="126.8">[8]</text>
<text x="273.1" y="131.9">[8]</text>
<text x="23.4" y="134.4">[8]</text>
<text x="42.2" y="134.4">L6_15_N</text>
<text x="118.7" y="134.4">L6_06_N</text>
<text x="145.6" y="134.4">[8]</text>
<text x="154" y="134.4">[8]</text>
<text x="154" y="136.9">[8]</text>
<text x="171.8" y="134.4">L3_16_P</text>
<text x="171.8" y="136.9">L3_16_N</text>
<text x="248.2" y="134.4">L3_20_N</text>
<text x="248.2" y="136.9">L3_22_P</text>
<text x="273.1" y="134.4">[8]</text>
<text x="273.1" y="136.9">[8]</text>
<text x="23.4" y="139.5">[8]</text>
<text x="23.4" y="142">[8]</text>
<text x="42.2" y="139.5">L6_13_N</text>
<text x="42.2" y="142">L6_13_P</text>
<text x="118.7" y="139.5">L6_19_P</text>
<text x="118.7" y="142">L6_19_N</text>
<text x="145.6" y="142">[8]</text>
<text x="145.6" y="139.5">[8]</text>
<text x="154" y="139.5">[8]</text>
<text x="154" y="142">[8]</text>
<text x="171.8" y="139.5">L3_18_P</text>
<text x="171.8" y="142">L3_18_N</text>
<text x="248.2" y="139.5">L3_22_N</text>
<text x="273.1" y="139.5">[8]</text>
</g>
<g font-size="2.3" fill="#00f">
<text x="64.8" y="46.4">AE11</text>
<text x="64.8" y="43.8">AF11</text>
<text x="100.4" y="43.8">AA13</text>
<text x="100.4" y="46.4">AB13</text>
<text x="194.4" y="43.8">B11</text>
<text x="194.4" y="46.4">A11</text>
<text x="232.5" y="43.8">D10</text>
<text x="232.5" y="46.4">C10</text>
<text x="64.8" y="54">AF13</text>
<text x="64.8" y="51.5">AE13</text>
<text x="100.4" y="51.5">AC8</text>
<text x="100.4" y="54">AD8</text>
<text x="194.4" y="54">C12</text>
<text x="194.4" y="51.5">D12</text>
<text x="232.5" y="51.5">B9</text>
<text x="232.5" y="54">A9</text>
<text x="64.8" y="59.1">AC12</text>
<text x="100.4" y="59.1">AC10</text>
<text x="194.4" y="59.1">B13</text>
<text x="232.5" y="59.1">D8</text>
<text x="64.8" y="61.6">AD12</text>
<text x="100.4" y="61.6">AD10</text>
<text x="194.4" y="61.6">A13</text>
<text x="232.5" y="61.6">C8</text>
<text x="64.8" y="69.2">AD14</text>
<text x="64.8" y="66.7">AC14</text>
<text x="100.4" y="66.7">AE7</text>
<text x="100.4" y="69.2">AF7</text>
<text x="194.4" y="69.2">C14</text>
<text x="194.4" y="66.7">D14</text>
<text x="232.5" y="66.7">B7</text>
<text x="232.5" y="69.2">A7</text>
<text x="100.4" y="76.9">AF9</text>
<text x="100.4" y="74.3">AE9</text>
<text x="194.4" y="74.3">E13</text>
<text x="194.4" y="76.9">F13</text>
<text x="64.8" y="81.9">V24</text>
<text x="194.4" y="81.9">E16</text>
<text x="232.5" y="79.4">F15</text>
<text x="232.5" y="81.9">G15</text>
<text x="64.8" y="89.6">U22</text>
<text x="64.8" y="84.5">W24</text>
<text x="64.8" y="87">V22</text>
<text x="100.4" y="89.6">U17</text>
<text x="100.4" y="84.5">AA25</text>
<text x="100.4" y="87">Y25</text>
<text x="194.4" y="89.6">B17</text>
<text x="194.4" y="84.5">D16</text>
<text x="194.4" y="87">C17</text>
<text x="232.5" y="87">H15</text>
<text x="232.5" y="84.5">H14</text>
<text x="64.8" y="94.6">U24</text>
<text x="100.4" y="94.6">V21</text>
<text x="100.4" y="92.1">U21</text>
<text x="194.4" y="94.6">A17</text>
<text x="232.5" y="92.1">H16</text>
<text x="232.5" y="94.6">G16</text>
<text x="64.8" y="99.7">T20</text>
<text x="100.4" y="99.7">T19</text>
<text x="194.4" y="97.2">A18</text>
<text x="194.4" y="99.7">B19</text>
<text x="232.5" y="97.2">G17</text>
<text x="232.5" y="99.7">F17</text>
<text x="64.8" y="104.8">T18</text>
<text x="64.8" y="107.3">T17</text>
<text x="64.8" y="102.3">U20</text>
<text x="100.4" y="102.3">U19</text>
<text x="100.4" y="104.8">V17</text>
<text x="100.4" y="107.3">V16</text>
<text x="194.4" y="102.3">A19</text>
<text x="194.4" y="107.3">D18</text>
<text x="232.5" y="104.8">E17</text>
<text x="232.5" y="107.3">E18</text>
<text x="64.8" y="112.4">U14</text>
<text x="100.4" y="112.4">V18</text>
<text x="194.4" y="112.4">D19</text>
<text x="194.4" y="109.9">C18</text>
<text x="232.5" y="109.9">F18</text>
<text x="232.5" y="112.4">F19</text>
<text x="64.8" y="117.5">U15</text>
<text x="64.8" y="115">V14</text>
<text x="100.4" y="115">W18</text>
<text x="100.4" y="117.5">Y22</text>
<text x="194.4" y="115">C19</text>
<text x="232.5" y="117.5">E20</text>
<text x="64.8" y="120">U16</text>
<text x="64.8" y="125.1">V19</text>
<text x="100.4" y="125.1">AA22</text>
<text x="100.4" y="120">Y23</text>
<text x="194.4" y="122.6">A20</text>
<text x="194.4" y="125.1">C21</text>
<text x="194.4" y="120">B20</text>
<text x="232.5" y="122.6">E21</text>
<text x="232.5" y="125.1">D21</text>
<text x="232.5" y="120">D20</text>
<text x="64.8" y="127.7">W19</text>
<text x="64.8" y="130.2">W20</text>
<text x="100.4" y="127.7">AA23</text>
<text x="100.4" y="130.2">AA24</text>
<text x="194.4" y="127.7">B21</text>
<text x="232.5" y="130.2">A23</text>
<text x="64.8" y="137.8">Y21</text>
<text x="64.8" y="132.7">Y20</text>
<text x="100.4" y="132.7">AB25</text>
<text x="100.4" y="137.8">T14</text>
<text x="194.4" y="132.7">B22</text>
<text x="194.4" y="135.3">A22</text>
<text x="194.4" y="137.8">C22</text>
<text x="232.5" y="135.3">C24</text>
<text x="232.5" y="137.8">B24</text>
<text x="232.5" y="132.7">A24</text>
<text x="64.8" y="140.4">W21</text>
<text x="100.4" y="140.4">T15</text>
<text x="194.4" y="140.4">C23</text>
</g>
<g font-size="2.3" fill="#00c">
<text x="78.8" y="43">1</text>
<text x="78.8" y="45.5">3</text>
<text x="90.2" y="43">2</text>
<text x="90.2" y="45.5">4</text>
<text x="208.3" y="43">1</text>
<text x="208.3" y="45.5">3</text>
<text x="219.8" y="43">2</text>
<text x="219.8" y="45.5">4</text>
<text x="78.8" y="48">5</text>
<text x="78.8" y="50.6">7</text>
<text x="78.8" y="53.1">9</text>
<text x="89" y="53.1">10</text>
<text x="90.2" y="48">6</text>
<text x="90.2" y="50.6">8</text>
<text x="208.3" y="48">5</text>
<text x="208.3" y="50.6">7</text>
<text x="208.3" y="53.1">9</text>
<text x="218.5" y="53.1">10</text>
<text x="219.8" y="48">6</text>
<text x="219.8" y="50.6">8</text>
<text x="78.8" y="55.7">11</text>
<text x="78.8" y="58.2">13</text>
<text x="89" y="55.7">12</text>
<text x="89" y="58.2">14</text>
<text x="208.3" y="55.7">11</text>
<text x="208.3" y="58.2">13</text>
<text x="218.5" y="55.7">12</text>
<text x="218.5" y="58.2">14</text>
<text x="78.8" y="60.7">15</text>
<text x="78.8" y="63.3">17</text>
<text x="78.8" y="65.8">19</text>
<text x="89" y="60.7">16</text>
<text x="89" y="63.3">18</text>
<text x="89" y="65.8">20</text>
<text x="208.3" y="60.7">15</text>
<text x="208.3" y="63.3">17</text>
<text x="208.3" y="65.8">19</text>
<text x="218.5" y="60.7">16</text>
<text x="218.5" y="63.3">18</text>
<text x="218.5" y="65.8">20</text>
<text x="78.8" y="68.4">21</text>
<text x="78.8" y="70.9">23</text>
<text x="89" y="68.4">22</text>
<text x="89" y="70.9">24</text>
<text x="208.3" y="68.4">21</text>
<text x="208.3" y="70.9">23</text>
<text x="218.5" y="68.4">22</text>
<text x="218.5" y="70.9">24</text>
<text x="78.8" y="73.4">25</text>
<text x="78.8" y="76">27</text>
<text x="89" y="73.4">26</text>
<text x="89" y="76">28</text>
<text x="208.3" y="73.4">25</text>
<text x="208.3" y="76">27</text>
<text x="218.5" y="73.4">26</text>
<text x="218.5" y="76">28</text>
<text x="78.8" y="78.5">29</text>
<text x="78.8" y="81.1">31</text>
<text x="78.8" y="83.6">33</text>
<text x="89" y="78.5">30</text>
<text x="89" y="81.1">32</text>
<text x="89" y="83.6">34</text>
<text x="208.3" y="78.5">29</text>
<text x="208.3" y="81.1">31</text>
<text x="208.3" y="83.6">33</text>
<text x="218.5" y="78.5">30</text>
<text x="218.5" y="81.1">32</text>
<text x="218.5" y="83.6">34</text>
<text x="78.8" y="86.1">35</text>
<text x="78.8" y="88.7">37</text>
<text x="89" y="86.1">36</text>
<text x="89" y="88.7">38</text>
<text x="208.3" y="86.1">35</text>
<text x="208.3" y="88.7">37</text>
<text x="218.5" y="86.1">36</text>
<text x="218.5" y="88.7">38</text>
<text x="78.8" y="91.2">39</text>
<text x="78.8" y="93.8">41</text>
<text x="89" y="91.2">40</text>
<text x="89" y="93.8">42</text>
<text x="208.3" y="91.2">39</text>
<text x="208.3" y="93.8">41</text>
<text x="218.5" y="91.2">40</text>
<text x="218.5" y="93.8">42</text>
<text x="78.8" y="96.3">43</text>
<text x="78.8" y="98.8">45</text>
<text x="78.8" y="101.4">47</text>
<text x="89" y="96.3">44</text>
<text x="89" y="98.8">46</text>
<text x="89" y="101.4">48</text>
<text x="208.3" y="96.3">43</text>
<text x="208.3" y="98.8">45</text>
<text x="208.3" y="101.4">47</text>
<text x="218.5" y="96.3">44</text>
<text x="218.5" y="98.8">46</text>
<text x="218.5" y="101.4">48</text>
<text x="78.8" y="103.9">49</text>
<text x="78.8" y="106.5">51</text>
<text x="89" y="103.9">50</text>
<text x="89" y="106.5">52</text>
<text x="208.3" y="103.9">49</text>
<text x="208.3" y="106.5">51</text>
<text x="218.5" y="103.9">50</text>
<text x="218.5" y="106.5">52</text>
<text x="78.8" y="109">53</text>
<text x="78.8" y="111.5">55</text>
<text x="89" y="109">54</text>
<text x="89" y="111.5">56</text>
<text x="208.3" y="109">53</text>
<text x="208.3" y="111.5">55</text>
<text x="218.5" y="109">54</text>
<text x="218.5" y="111.5">56</text>
<text x="78.8" y="114.1">57</text>
<text x="78.8" y="116.6">59</text>
<text x="78.8" y="119.2">61</text>
<text x="89" y="114.1">58</text>
<text x="89" y="116.6">60</text>
<text x="89" y="119.2">62</text>
<text x="208.3" y="114.1">57</text>
<text x="208.3" y="116.6">59</text>
<text x="208.3" y="119.2">61</text>
<text x="218.5" y="114.1">58</text>
<text x="218.5" y="116.6">60</text>
<text x="218.5" y="119.2">62</text>
<text x="78.8" y="121.7">63</text>
<text x="78.8" y="124.2">65</text>
<text x="89" y="121.7">64</text>
<text x="89" y="124.2">66</text>
<text x="208.3" y="121.7">63</text>
<text x="208.3" y="124.2">65</text>
<text x="218.5" y="121.7">64</text>
<text x="218.5" y="124.2">66</text>
<text x="78.8" y="126.8">67</text>
<text x="78.8" y="129.3">69</text>
<text x="78.8" y="131.9">71</text>
<text x="89" y="126.8">68</text>
<text x="89" y="129.3">70</text>
<text x="89" y="131.9">72</text>
<text x="208.3" y="126.8">67</text>
<text x="208.3" y="129.3">69</text>
<text x="208.3" y="131.9">71</text>
<text x="218.5" y="126.8">68</text>
<text x="218.5" y="129.3">70</text>
<text x="218.5" y="131.9">72</text>
<text x="78.8" y="134.4">73</text>
<text x="78.8" y="136.9">75</text>
<text x="89" y="134.4">74</text>
<text x="89" y="136.9">76</text>
<text x="208.3" y="134.4">73</text>
<text x="208.3" y="136.9">75</text>
<text x="218.5" y="134.4">74</text>
<text x="218.5" y="136.9">76</text>
<text x="78.8" y="139.5">77</text>
<text x="78.8" y="142">79</text>
<text x="89" y="139.5">78</text>
<text x="89" y="142">80</text>
<text x="208.3" y="139.5">77</text>
<text x="208.3" y="142">79</text>
<text x="218.5" y="139.5">78</text>
<text x="218.5" y="142">80</text>
</g>
<g font-size="1.8">
<text x="31.8" y="1.9">5</text>
<text x="90.1" y="1.9">4</text>
<text x="148.5" y="1.9">3</text>
<text x="206.9" y="1.9">2</text>
<text x="265.2" y="1.9">1</text>
<text x=".7" y="29.8">D</text>
<text x="295.1" y="29.8">D</text>
<text x=".7" y="81">C</text>
<text x="295.1" y="81">C</text>
<text x=".7" y="132.1">B</text>
<text x="295.1" y="132.1">B</text>
<text x=".7" y="183.3">A</text>
<text x="295.1" y="183.3">A</text>
<text x="31.8" y="209.2">5</text>
<text x="90.1" y="209.2">4</text>
<text x="148.5" y="209.2">3</text>
<text x="206.9" y="209.2">2</text>
<text x="265.2" y="209.2">1</text>
</g>
</svg>
